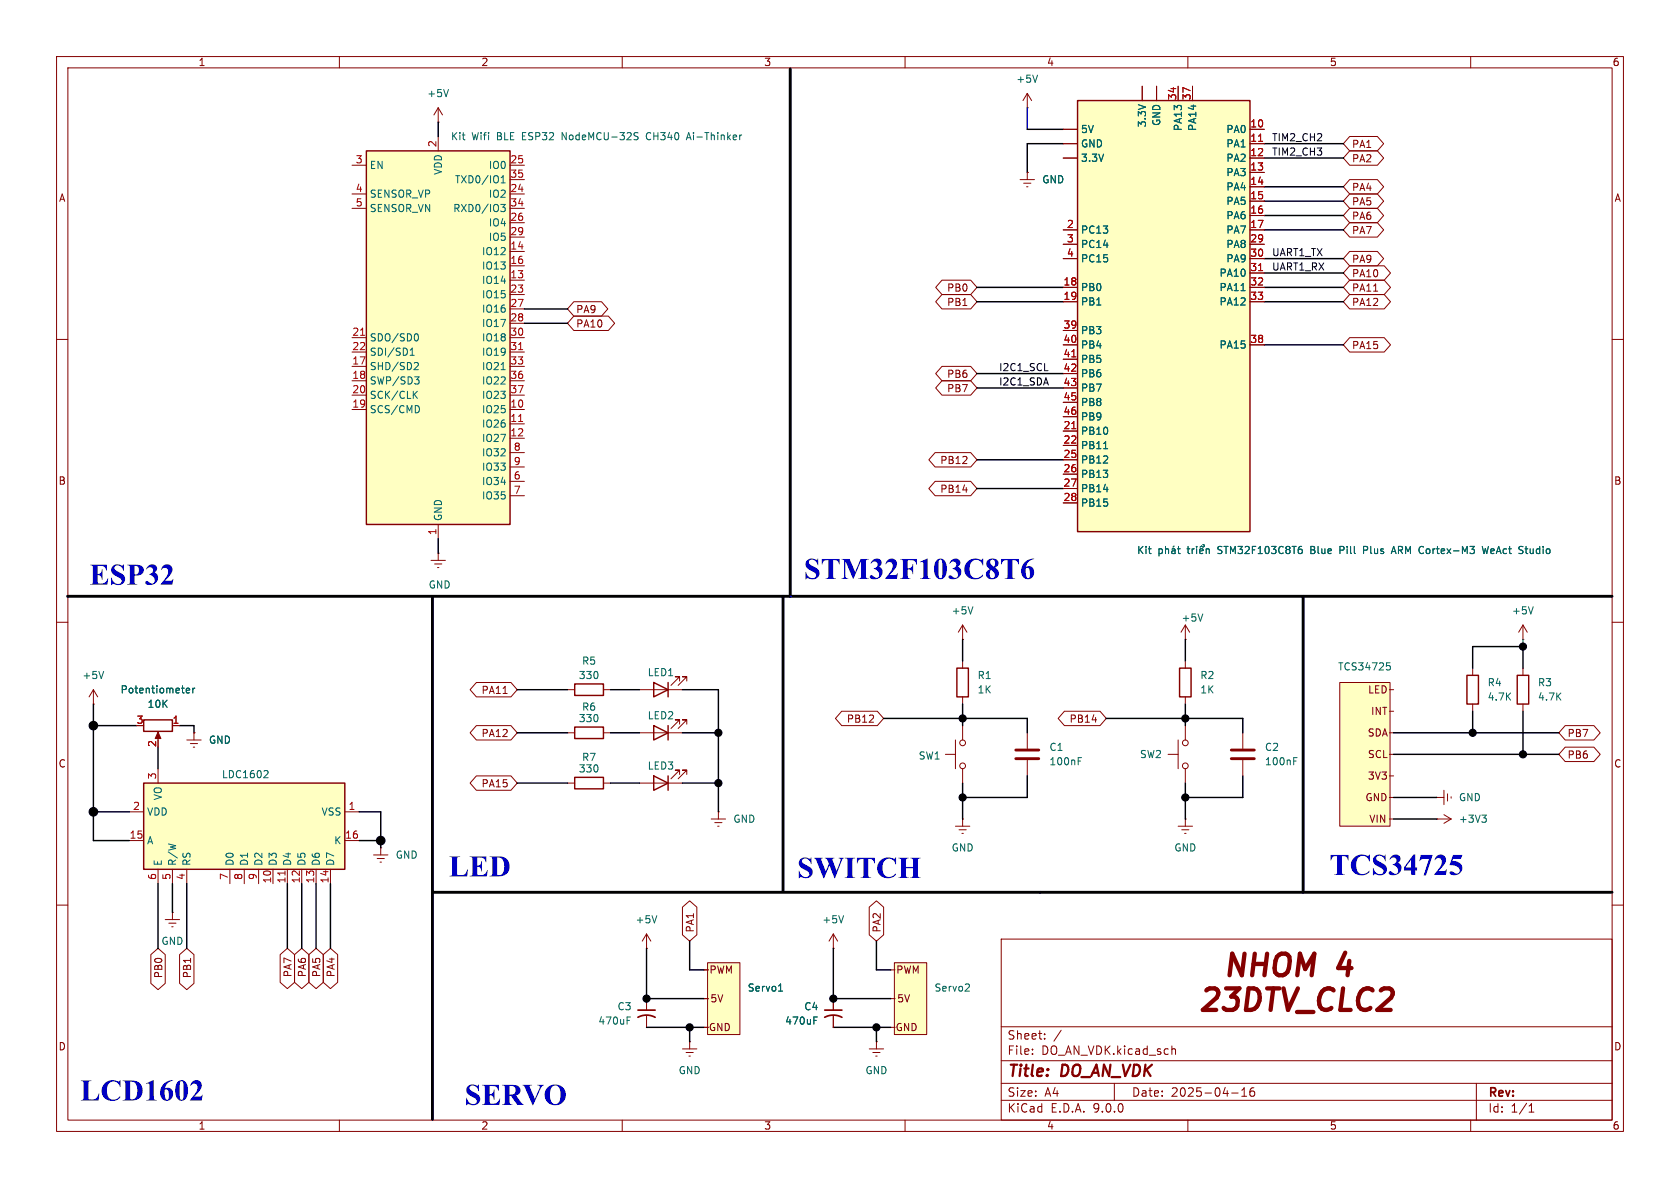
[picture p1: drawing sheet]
<svg xmlns="http://www.w3.org/2000/svg" width="297mm" height="210mm" viewBox="0 0 297 210" stroke-linecap="round" stroke-linejoin="round" font-family="sans-serif">
<g fill="none" stroke="#840000" stroke-width=".18">
<path d="M10 10h277v190h-277zM12 12h273v186h-273zM60 10v2M110 10v2M160 10v2M210 10v2M260 10v2M10 60h2M285 60h2M10 110h2M285 110h2M10 160h2"/>
<path d="M177 166h108v32h-108zM285 160h2M60 198v2M110 198v2M160 198v2M177 194.5h108M177 191.5h108M177 187.5h108M177 181.5h108M182.5 186.3v.1M182.5 185.5v.1M184.7 183.6v.1"/>
<path d="M184.7 182.8v.1M187.6 182.1l-1.3 2M197 191.5v3M207.2 185.5l.2-.1 .3 .1 .1 .9M210 198v2M217.7 193.2h1.2M219.5 193.8h.9M219.5 192.7l.5-.4v1.5M221.7 192.3a.59 .59 0 0 0-.7 .6v.6l.1 .2 .4 .1 .2-.1 .1-.5-.1-.3h-.5l-.2 .3M260 198v2M261 191.5v6.5M270.3 196.6h.9"/>
<path d="M270.3 195.5l.4-.4v1.5"/>
</g>
<path d="M25.4 138.4h35.6v15.3h-35.6z" fill="#ffffc2"/>
<path d="M25.4 138.4h35.6v15.3h-35.6z" fill="none" stroke="#840000" stroke-width=".25"/>
<g fill="none" stroke="#840000" stroke-width=".18">
<path d="M180.3 31.8h2.6M181 32.4h1.2M181.5 33h.2M181.6 30.5h.1M181.6 30.5v1.3M209.5 113h.1M209.5 110.5l-.7 1.3M209.5 110.5l.8 1.3M209.5 110.5v2.5M27.9 135.9v2.5M255.3 139.7v2.5M22.9 148.6h2.5"/>
<path d="M22.9 143.5h2.5M27.9 153.7v2.5M30.5 153.7v2.5M33 153.7v2.5M40.6 153.7v2.5M43.2 153.7v2.5M45.7 153.7v2.5M48.3 153.7v2.5M50.8 153.7v2.5M53.3 153.7v2.5M55.9 153.7v2.5M58.4 153.7v2.5"/>
<path d="M61 148.6h2.5M61 143.5h2.5M254 141h.1M254 141h1.3M255.9 140.3v1.3M256.5 140.8v.3M114.3 176.5v2.1M114.3 179.6v2M147.3 167.6h.1M147.3 165.1l-.7 1.3M147.3 165.1l.8 1.3M147.3 165.1v2.5"/>
<path d="M120.6 185.4h2.6M121.3 186.1h1.3M121.8 186.7h.2M121.9 184.2h.1M121.9 184.2v1.2"/>
</g>
<path d="M50.4 154v.7" fill="none" stroke="#a90000" stroke-width=".18"/>
<path d="M212.6 108.5l-.4 1.3M46.9 136.2l.4 .1 .1 .3-.8 .9h.8M110.9 179.8h.6M149.1 161.9l-.4 1.2M110.9 180.4h.4" fill="none" stroke="#006464" stroke-width=".18"/>
<path d="M112.8 179.8a3.2 3.2 0 0 1 3 0M112.8 178.6h3" fill="none" stroke="#840000" stroke-width=".3"/>
<path d="M236.9 120.7h8.8v25.4h-8.8z" fill="#ffffc2"/>
<path d="M209.5 116.8v1.3M209.5 123.2v1.3M236.9 120.7h8.8v25.4h-8.8zM245.6 137.2h.8M245.6 133.4h.8M245.6 129.5h.8M245.6 125.7h.8M245.6 121.9h.8M245.6 144.8h.8M245.6 141h.8" fill="none" stroke="#840000" stroke-width=".18"/>
<path d="M245.1 117.2h.6M245.3 117.6h.3l.2 .3-.1 .5h-.4" fill="none" stroke="#006464" stroke-width=".18"/>
<path d="M208.5 118.1h2.1v5.1h-2.1z" fill="none" stroke="#840000" stroke-width=".25"/>
<path d="M158.1 170.2h5.7v12.7h-5.7z" fill="#ffffc2"/>
<g fill="none" stroke="#840000" stroke-width=".18">
<path d="M66 151.1h2.6M66.7 151.8h1.2M67.2 152.4h.2M67.3 149.9h.1M67.3 149.9v1.2M254 144.8h.1M254 144.8h2.5M255.3 144l1.2 .8M256.5 144.8l-1.2 .7M157.5 171.5h.7M157.5 176.5h.7M158.1 170.2h5.7v12.7h-5.7z"/>
<path d="M153.7 185.4h2.5M154.3 186.1h1.3M154.8 186.7h.3M154.9 184.2h.1M154.9 184.2v1.2M157.5 181.6h.7"/>
</g>
<path d="M262 144.1h.8l-.5 .5M262.5 144.6l.3 .2v.3l-.3 .3M171.1 173.9l.3 .3-.1 .3-.7 .7h.8" fill="none" stroke="#006464" stroke-width=".18"/>
<path d="M64.8 26.7h25.4v66h-25.4z" fill="#ffffc2"/>
<path d="M64.8 26.7h25.4v66h-25.4zM25.4 127.3h5.1v2h-5.1z" fill="none" stroke="#840000" stroke-width=".25"/>
<g fill="none" stroke="#840000" stroke-width=".18">
<path d="M62.2 29.2h2.6M62.2 34.3h2.6M62.2 36.8h2.6M77.5 24.1v2.6M90.2 29.2h2.5M90.2 34.3h2.5M90.2 36.8h2.5M90.2 31.8h2.5M90.2 39.4h2.5M62.2 59.7h2.6M90.2 59.7h2.5M90.2 41.9h2.5"/>
<path d="M90.2 44.5h2.5M90.2 47h2.5M90.2 49.5h2.5M90.2 52.1h2.5M90.2 54.6h2.5M90.2 57.2h2.5M62.2 62.2h2.6M62.2 64.8h2.6M62.2 67.3h2.6M62.2 69.9h2.6M62.2 72.4h2.6M90.2 62.2h2.5"/>
<path d="M90.2 64.8h2.5M90.2 67.3h2.5M90.2 69.9h2.5M90.2 72.4h2.5M90.2 74.9h2.5M90.2 77.5h2.5M77.5 92.7v2.6M90.2 80h2.5M90.2 82.6h2.5M90.2 85.1h2.5M90.2 87.6h2.5M269.2 113h.1"/>
<path d="M269.2 110.5l-.7 1.3M269.2 110.5l.8 1.3M269.2 110.5v2.5M27.9 129.8v1M30.5 128.3h1.2M33 130.8h2.6M33.7 131.4h1.2M34.2 132.1h.2M34.3 129.5h.1M34.3 129.5v1.3"/>
</g>
<g fill="none" stroke="#006464" stroke-width=".18">
<path d="M88.5 36.1h.8l-.4 .5 .4 .1v.6l-.2 .1-.5-.1M88.6 32.3h.7M88.6 31.4l.4-.3v1.2M112.2 24l.5 .2 .1 .1-.1 .3-.4 .1M112.2 23.5h.6M114.5 23.5l-.2 .5 .2 .6M121.5 24.3h.6M121.8 23.4l-.5 1.3M131.1 23.9h-.2M73.5 59a.68 .68 0 0 1 .5 .6 .68 .68 0 0 1-.5 .7M72.5 62.8h.7M72.5 61.9l.4-.4v1.3"/>
<path d="M73.2 69.7l.6 .7M73.3 66.6h.8l-.4 .5 .3 .1 .1 .4-.3 .3h-.3M73.4 64.1h.4l.2 .3-.8 .9h.8M73.8 69.2l-.7 .7M73.9 71.8l.2 .4-.2 .7M88.6 65.3h.7M271.1 107.3l-.5 1.2M32.9 122.1l.6-.1v-.3h-.4l-.2 .1 .1 .6h.5M34.1 121.7v.8M34.4 121.7l-.3 .2"/>
</g>
<path d="M63.7 59.3h.8M91.7 61.8h.7M91.7 74.5h.7" fill="none" stroke="#a90000" stroke-width=".18"/>
<path d="M27.9 129.4l.5 1.2h-1z" fill="#840000" stroke="#840000" stroke-width=".18"/>
<path d="M190.5 17.8h30.5v76.2h-30.5z" fill="#ffffc2"/>
<path d="M190.5 17.8h30.5v76.2h-30.5z" fill="none" stroke="#840000" stroke-width=".25"/>
<g fill="none" stroke="#840000" stroke-width=".18">
<path d="M77.5 19.1v2.5M77.5 19.1l-.8 1.2M77.5 19.1l.7 1.2M201.9 15.2v2.6M204.5 15.2v2.6M208.3 15.2v2.6M210.8 15.2v2.6M77.5 21.6h.1M188 22.9h2.5M188 25.4h2.5M188 27.9h2.5M221 22.9h2.5"/>
<path d="M221 25.4h2.5M221 27.9h2.5M221 30.5h2.5M221 33h2.5M221 35.6h2.5M221 38.1h2.5M188 40.6h2.5M188 43.2h2.5M188 45.7h2.5M188 50.8h2.5M188 53.3h2.5M188 58.4h2.5"/>
<path d="M221 40.6h2.5M221 43.2h2.5M221 45.7h2.5M221 50.8h2.5M221 53.3h2.5M221 48.3h2.5M188 61h2.5M188 63.5h2.5M188 66h2.5M188 68.6h2.5M188 71.1h2.5M188 73.7h2.5"/>
<path d="M188 76.2h2.5M188 78.7h2.5M221 61h2.5M76.2 99.1h2.5M76.8 99.7h1.3M77.5 97.8h.1M77.5 97.8v1.3M188 81.3h2.5M188 83.8h2.5M188 86.4h2.5M188 88.9h2.5M77.3 100.3h.3"/>
<path d="M16.5 124.5h.1M16.5 121.9l-.8 1.3M16.5 121.9l.8 1.3M16.5 121.9v2.6M29.2 162.6h2.5M29.8 163.2h1.3M30.4 163.8h.2M30.5 161.3h.1M30.5 161.3v1.3M147.3 176.5v2.1M147.3 179.6v2"/>
</g>
<path d="M222.5 25h.7M222.5 47.8h.7M189.5 63.1h.7M189.5 75.8h.7" fill="none" stroke="#a90000" stroke-width=".18"/>
<g fill="none" stroke="#006464" stroke-width=".18">
<path d="M79.3 15.8l-.4 1.3M219.4 51.4h.7M195.1 79.3h.7M204.9 97v1.3M204.9 97.1l.4-.1 .2 .3-.1 .5h-.5M206 97.1l.2-.1 .3 .1 .1 .8M206 96.6v1.3M207.2 97.1h.5v.8M207.6 96.5l-.2 .2M207.7 97.3l-.4 .1-.2 .2 .2 .3 .4-.1M208.2 97h.4M208.3 96.6v1.1l.3 .2"/>
<path d="M209.9 97h.4M210 96.6v1.1l.3 .2M210.8 97v.9M211.1 97l-.3 .3M211.5 96.6v.1M211.5 97v.9M212.1 97.4l.6-.1-.1-.2-.3-.1-.2 .2 .1 .6h.4M212.2 96.7l.2-.2 .2 .2M212.6 96.3l.3 .2-.1 .2M213.2 97.1l.2-.1 .3 .1 .1 .8M213.2 97v.9M230.1 97.1l.1 .2-.1 .5"/>
<path d="M236.9 97.3h.5M237.4 96.6h-.5v1.3M241.1 97.3h.4M241.5 96.6h-.4v1.3M246 97.9l.4-1.3 .4 1.3M246.1 97.5h.6M262 96.6l.3 1.3 .3-.9 .2 .9 .3-1.3M269.6 97h.5M18.3 118.7l-.4 1.3M143.9 179.8h.6M143.9 180.4h.4"/>
</g>
<path d="M145.8 179.8a3.2 3.2 0 0 1 3 0M145.8 178.6h3" fill="none" stroke="#840000" stroke-width=".3"/>
<path d="M125.1 170.2h5.7v12.7h-5.7z" fill="#ffffc2"/>
<g fill="none" stroke="#840000" stroke-width=".18">
<path d="M181.6 19.1h.1M181.6 16.5l-.8 1.3M181.6 16.5l.8 1.3M181.6 16.5v2.6M201.9 15.2v2.6M204.5 15.2v2.6M208.3 15.2v2.6M210.8 15.2v2.6M181.6 30.5h.1M188 22.9h2.5M188 25.4h2.5M188 27.9h2.5"/>
<path d="M221 22.9h2.5M221 25.4h2.5M221 27.9h2.5M221 30.5h2.5M221 33h2.5M221 35.6h2.5M221 38.1h2.5M238.6 24.1h4.9l1.1 1.3-1.1 1.3h-4.9l-1.1-1.3zM238.6 31.7h4.9l1.1 1.3-1.1 1.3h-4.9l-1.1-1.3zM238.6 26.7h4.9l1.1 1.2-1.1 1.3h-4.9l-1.1-1.3zM238.6 36.8h4.9l1.1 1.3-1.1 1.3h-4.9l-1.1-1.3zM238.6 39.4h4.9l1.1 1.2-1.1 1.3h-4.9l-1.1-1.3z"/>
<path d="M238.6 34.3h4.9l1.1 1.3-1.1 1.2h-4.9l-1.1-1.2zM101.4 53.3h4.9l1.2 1.3-1.2 1.3h-4.9l-1.1-1.3zM101.4 55.9h6.2l1.1 1.3-1.1 1.2h-6.2l-1.1-1.2zM166.5 52.1h5.1l1.1 1.2-1.1 1.3h-5.1l-1.1-1.3zM166.5 49.5h5.1l1.1 1.3-1.1 1.3h-5.1l-1.1-1.3zM170.2 54h.7M188 40.6h2.5M188 43.2h2.5M188 45.7h2.5M188 50.8h2.5M188 53.3h2.5M188 58.4h2.5"/>
<path d="M221 40.6h2.5M221 43.2h2.5M221 45.7h2.5M221 50.8h2.5M221 53.3h2.5M221 48.3h2.5M238.6 49.5h6.1l1.1 1.3-1.1 1.3h-6.1l-1.1-1.3zM238.6 59.7h6.1l1.1 1.3-1.1 1.2h-6.1l-1.1-1.2zM238.6 44.4h4.9l1.1 1.3-1.1 1.3h-4.9l-1.1-1.3zM238.6 52.1h6.1l1.1 1.2-1.1 1.3h-6.1l-1.1-1.3zM238.6 47h6.1l1.1 1.3-1.1 1.2h-6.1l-1.1-1.2zM242.8 51.5h.8"/>
<path d="M166.5 67.3h5.1l1.1 1.3-1.1 1.3h-5.1l-1.1-1.3zM166.5 64.8h5.1l1.1 1.2-1.1 1.3h-5.1l-1.1-1.3zM188 61h2.5M188 63.5h2.5M188 66h2.5M188 68.6h2.5M188 71.1h2.5M188 73.7h2.5M188 76.2h2.5M188 78.7h2.5M221 61h2.5M165.3 80h6.3l1.1 1.3-1.1 1.3h-6.3l-1.1-1.3z"/>
<path d="M165.3 85.1h6.3l1.1 1.3-1.1 1.2h-6.3l-1.1-1.2zM170.2 86.6h.8M188 81.3h2.5M188 83.8h2.5M188 86.4h2.5M188 88.9h2.5M170.2 113h.1M170.2 110.5v2.5M170.2 116.8v1.3M170.2 110.5l-.8 1.3M170.2 110.5l.7 1.3M260.3 118.1v1.3"/>
<path d="M269.2 118.1v1.3M30.5 128.3h1.2M34.3 129.5h.1M84.2 137.2h6.1l1.1 1.2-1.1 1.3h-6.1l-1.1-1.3zM84.2 128.3h6.1l1.1 1.2-1.1 1.3h-6.1l-1.1-1.3zM84.2 120.6h6.1l1.1 1.3-1.1 1.3h-6.1l-1.1-1.3zM88.9 122.6h.8M100.3 138.4h1.3M100.3 129.5h1.3M100.3 121.9h1.3M106.7 138.4h1.2M106.7 129.5h1.2"/>
<path d="M106.7 121.9h1.2M113 138.4h7.6M113 129.5h7.6M113 121.9h7.6M120.1 136.9v-.8h-.7h.7l-1.5 1.6M120.1 128v-.7h-.7h.7l-1.5 1.5M120.1 120.4v-.8h-.7h.7l-1.5 1.6M121.4 136.9v-.8h-.8h.8l-1.5 1.6M121.4 128v-.7h-.8h.8l-1.5 1.5M121.4 120.4v-.8h-.8h.8l-1.5 1.6M148.8 125.7h6.3l1.1 1.3-1.1 1.3h-6.3l-1.1-1.3zM167.1 133.4h1.8"/>
<path d="M168.9 130.8v5.1M170.2 123.2v1.3M170.2 128.3v2.5M170.2 135.9v2.5M181.6 129.5v2.8M181.6 134.4v2.8M188.2 125.7h6.3l1.1 1.3-1.1 1.3h-6.3l-1.1-1.3zM193.1 127.2h.8M206.5 133.4h1.8M208.3 130.8v5.1M209.5 128.3v2.5M209.5 135.9v2.5"/>
<path d="M219.7 129.5v2.8M219.7 134.4v2.8M260.3 124.5v1.2M269.2 124.5v1.2M276.7 128.3h5.1l1.1 1.2-1.1 1.3h-5.1l-1.1-1.3zM276.7 132.1h5.1l1.1 1.3-1.1 1.2h-5.1l-1.1-1.2zM125.7 144.8h2.6M126.4 145.4h1.2M126.9 146.1h.2M127 143.5h.1M127 143.5v1.3M168.9 146.1h2.5"/>
<path d="M169.5 146.7h1.3M170.1 147.3h.2M170.2 144.8h.1M170.2 144.8v1.3M208.3 146.1h2.5M208.9 146.7h1.3M209.4 147.3h.3M209.5 144.8h.1M209.5 144.8v1.3M26.7 168.8l1.2-1.2 1.3 1.2v5l-1.3 1.1-1.2-1.1zM31.7 168.8l1.3-1.2 1.3 1.2v5l-1.3 1.1-1.3-1.1zM33.7 169.4v.7"/>
<path d="M49.5 168.8l1.3-1.2 1.3 1.2v4.9l-1.3 1.1-1.3-1.1zM52.1 168.8l1.2-1.2 1.3 1.2v4.9l-1.3 1.1-1.2-1.1zM54.6 168.8l1.3-1.2 1.3 1.2v4.9l-1.3 1.1-1.3-1.1zM57.1 168.8l1.3-1.2 1.3 1.2v4.9l-1.3 1.1-1.3-1.1zM114.3 167.6h.1M114.3 165.1l-.8 1.3M114.3 165.1l.8 1.3M114.3 165.1v2.5M120.6 160.4l1.3-1.2 1.3 1.2v4.9l-1.3 1.1-1.3-1.1zM124.5 171.5h.7M124.5 176.5h.7M125.1 170.2h5.7v12.7h-5.7z"/>
<path d="M147.3 176.5v2.1M147.3 179.6v2M153.7 160.4l1.2-1.2 1.3 1.2v4.9l-1.3 1.1-1.2-1.1zM124.5 181.6h.7"/>
<circle cx="170.2" cy="131.3" r=".51"/>
<circle cx="170.2" cy="135.4" r=".51"/>
<circle cx="209.6" cy="135.4" r=".51"/>
<circle cx="209.6" cy="131.3" r=".51"/>
</g>
<g fill="none" stroke="#006464" stroke-width=".18">
<path d="M183.4 13.3l-.4 1.2M219.4 51.4h.7M195.1 79.3h.7M204.9 97v1.3M204.9 97.1l.4-.1 .2 .3-.1 .5h-.5M206 97.1l.2-.1 .3 .1 .1 .8M206 96.6v1.3M207.2 97.1h.5v.8M207.6 96.5l-.2 .2M207.7 97.3l-.4 .1-.2 .2 .2 .3 .4-.1M208.2 97h.4M208.3 96.6v1.1l.3 .2"/>
<path d="M209.9 97h.4M210 96.6v1.1l.3 .2M210.8 97v.9M211.1 97l-.3 .3M211.5 96.6v.1M211.5 97v.9M212.1 97.4l.6-.1-.1-.2-.3-.1-.2 .2 .1 .6h.4M212.2 96.7l.2-.2 .2 .2M212.6 96.3l.3 .2-.1 .2M213.2 97.1l.2-.1 .3 .1 .1 .8M213.2 97v.9M230.1 97.1l.1 .2-.1 .5"/>
<path d="M236.9 97.3h.5M237.4 96.6h-.5v1.3M241.1 97.3h.4M241.5 96.6h-.4v1.3M246 97.9l.4-1.3 .4 1.3M246.1 97.5h.6M262 96.6l.3 1.3 .3-.9 .2 .9 .3-1.3M269.6 97h.5M172 107.3l-.4 1.2M32.9 122.1l.6-.1v-.3h-.4l-.2 .1 .1 .6h.5M34.1 121.7v.8M34.4 121.7l-.3 .2"/>
<path d="M190.6 134.5h.4M190.6 133.9h.6M228.7 134.5h.4M228.7 133.9h.6M116.1 161.9l-.4 1.2M137.6 175.2h.8M137.9 174.1l.1-.2v1.3M143.9 179.8h.6M143.9 180.4h.4"/>
</g>
<path d="M169.2 118.1h2v5.1h-2zM259.3 119.4h2.1v5.1h-2.1zM268.2 119.4h2.1v5.1h-2.1zM101.6 137.4h5.1v2h-5.1zM101.6 128.5h5.1v2.1h-5.1zM101.6 120.9h5.1v2h-5.1zM115.6 137.2l2.5 1.2-2.5 1.3zM115.6 128.3l2.5 1.2-2.5 1.3zM115.6 120.7l2.5 1.2-2.5 1.3zM118.1 120.7v2.5M118.1 128.3v2.5M118.1 137.2v2.5" fill="none" stroke="#840000" stroke-width=".25"/>
<path d="M179.6 132.6h4M179.6 134.1h4M217.7 132.6h4M217.7 134.1h4" fill="none" stroke="#840000" stroke-width=".51"/>
<path d="M184.7 65.5h.6" fill="none" stroke="#0f0f0f" stroke-width=".18"/>
<path d="M139.7 12.2v93.2M11.9 105.4h273.1M76.5 105.7v92.2M138.4 105.4v52.1M230.4 105.4v52.3M76.7 157.7h208.3" fill="none" stroke="#000" stroke-width=".51"/>
<path d="M139.7 105.4h.3" fill="none" stroke="#0000c2" stroke-width=".18"/>
<g fill="none" stroke="#000" stroke-width=".25">
<path d="M77.5 21.6v2.5M181.6 22.9h6.4M188 25.4h-6.4v5.1M223.5 38.1h14M223.5 25.4h14M223.5 33h14M223.5 27.9h14M223.5 35.6h14M92.7 54.6h7.6M92.7 57.2h7.6M172.7 53.3h15.3M172.7 50.8h15.3"/>
<path d="M223.5 45.7h14M223.5 40.6h14M223.5 48.3h14M223.5 53.3h14M223.5 50.8h14M172.7 66h15.3M172.7 68.6h15.3M223.5 61h14M77.5 95.3v2.5M172.7 86.4h15.3M172.7 81.3h15.3M170.2 113v3.8"/>
<path d="M209.5 113v3.8M260.3 118.1v-3.8h8.9v3.8M16.5 124.5v24.1h6.4M16.5 128.3h7.6M27.9 132.1v3.8M31.7 128.3h2.6v1.2M91.4 129.5h8.9M91.4 121.9h8.9M91.4 138.4h8.9M107.9 129.5h5.1M107.9 121.9h5.1M107.9 138.4h5.1"/>
<path d="M120.6 129.5h6.4M120.6 121.9h6.4v21.6M120.6 138.4h6.4M156.2 127h25.4v2.5M170.2 124.5v3.8M170.2 138.4v6.4M181.6 137.2v3.8h-11.4M195.6 127h24.1v2.5M209.5 124.5v3.8M209.5 138.4v6.4M219.7 137.2v3.8h-10.2M246.4 129.5h29.2"/>
<path d="M246.4 133.4h29.2M260.3 125.7v3.8M269.2 125.7v7.7M16.5 143.5h6.4M27.9 156.2v11.4M30.5 156.2v5.1M33 156.2v11.4M50.8 156.2v11.4M53.3 156.2v11.4M55.9 156.2v11.4M58.4 156.2v11.4M63.5 143.5h3.8v6.4"/>
<path d="M63.5 148.6h3.8M246.4 144.8h7.6M246.4 141h7.6M114.3 167.6v8.9h10.2M121.9 166.4v5.1h2.6M147.3 167.6v8.9h10.2M154.9 166.4v5.1h2.6M114.3 181.6h10.2M121.9 181.6v2.6M147.3 181.6h10.2M154.9 181.6v2.6"/>
</g>
<path d="M269.2 113v1.3" fill="none" stroke="#009600" stroke-width=".18"/>
<path d="M181.6 19.1v3.8" fill="none" stroke="#000084" stroke-width=".25"/>
<path d="M222.5 25h.7M222.5 47.8h.7M189.5 63.1h.7M189.5 75.8h.7" fill="none" stroke="#a90000" stroke-width=".18"/>
<g fill="#000" stroke="#000" stroke-width=".18">
<circle cx="269.2" cy="114.3" r=".63"/>
<circle cx="16.5" cy="128.3" r=".76"/>
<circle cx="127" cy="129.5" r=".63"/>
<circle cx="127" cy="138.4" r=".63"/>
<circle cx="170.2" cy="127" r=".63"/>
<circle cx="209.5" cy="127" r=".63"/>
<circle cx="260.3" cy="129.5" r=".63"/>
<circle cx="269.2" cy="133.3" r=".63"/>
<circle cx="16.5" cy="143.5" r=".76"/>
<circle cx="67.3" cy="148.6" r=".76"/>
<circle cx="170.2" cy="141" r=".63"/>
<circle cx="209.5" cy="141" r=".63"/>
<circle cx="114.3" cy="176.5" r=".63"/>
<circle cx="147.3" cy="176.5" r=".63"/>
<circle cx="121.9" cy="181.6" r=".63"/>
<circle cx="154.9" cy="181.6" r=".63"/>
</g>
<g font-size="5.3" fill="#0000c2">
<text x="15.8" y="104.7">ESP32</text>
<text x="142.1" y="103.7">STM32F103C8T6</text>
<text x="79.4" y="156.3">LED</text>
<text x="140.9" y="156.6">SWITCH</text>
<text x="235" y="156">TCS34725</text>
<text x="14.2" y="195.9">LCD1602</text>
<text x="82.2" y="196.7">SERVO</text>
</g>
<g font-size="5.3" fill="#840000">
<text x="215.7" y="173.7">NHOM</text>
<text x="236.5" y="173.7">4</text>
<text x="211.4" y="179.9">23DTV_CLC2</text>
</g>
<g font-size="2.8" fill="#840000">
<text x="178" y="190.9">Title:</text>
<text x="187.7" y="190.9">DO_AN_VDK</text>
</g>
<g font-size="2.1" fill="#840000">
<text x="178" y="184">Sheet:</text>
<text x="178" y="186.7">File:</text>
<text x="184.1" y="186.7">DO_AN_VDK.kicad_sch</text>
<text x="178" y="196.9">KiCad</text>
<text x="178" y="194.1">Size:</text>
<text x="184.7" y="194.1">A4</text>
<text x="185.7" y="196.9">E.D.A.</text>
<text x="193.3" y="196.9">9.0.0</text>
<text x="200" y="194.1">Date:</text>
<text x="207" y="194.1">2025-04-16</text>
<text x="263" y="194.3">Rev:</text>
<text x="263" y="196.9">Id:</text>
<text x="267.1" y="196.9">1/1</text>
</g>
<g font-size="1.8" fill="#840000">
<text x="35" y="11.9">1</text>
<text x="85" y="11.9">2</text>
<text x="135" y="11.9">3</text>
<text x="185" y="11.9">4</text>
<text x="235" y="11.9">5</text>
<text x="285" y="11.9">6</text>
<text x="238.9" y="26.4">PA1</text>
<text x="238.9" y="28.9">PA2</text>
<text x="10.3" y="35.9">A</text>
<text x="238.9" y="34">PA4</text>
<text x="285.3" y="35.9">A</text>
<text x="238.9" y="39.1">PA6</text>
<text x="238.9" y="41.6">PA7</text>
<text x="238.9" y="36.5">PA5</text>
<text x="238.9" y="46.7">PA9</text>
<text x="167.3" y="51.8">PB0</text>
<text x="238.9" y="51.8">PA11</text>
<text x="238.9" y="49.2">PA10</text>
<text x="101.8" y="55.6">PA9</text>
<text x="101.8" y="58.1">PA10</text>
<text x="167.3" y="54.3">PB1</text>
<text x="238.9" y="54.3">PA12</text>
<text x="238.9" y="61.9">PA15</text>
<text x="167.3" y="69.5">PB7</text>
<text x="167.3" y="67">PB6</text>
<text x="166.1" y="82.2">PB12</text>
<text x="10.3" y="85.9">B</text>
<text x="166.1" y="87.3">PB14</text>
<text x="285.3" y="85.9">B</text>
<text x="85" y="122.9">PA11</text>
<text x="241.8" y="122.8">LED</text>
<text x="85" y="130.5">PA12</text>
<text x="149.6" y="128">PB12</text>
<text x="189" y="128">PB14</text>
<text x="241.7" y="130.4">SDA</text>
<text x="242.3" y="126.6">INT</text>
<text x="277" y="130.5">PB7</text>
<text x="10.3" y="135.9">C</text>
<text x="241.7" y="134.2">SCL</text>
<text x="277" y="134.3">PB6</text>
<text x="285.3" y="135.9">C</text>
<text x="85" y="139.4">PA15</text>
<text x="241.3" y="141.8">GND</text>
<text x="241.7" y="138">3V3</text>
<text x="241.4" y="145.6">VIN</text>
<text x="122.9" y="164.9" transform="rotate(-90 122.9 164.9)">PA1</text>
<text x="155.9" y="164.9" transform="rotate(-90 155.9 164.9)">PA2</text>
<text x="28.9" y="173" transform="rotate(-90 28.9 173)">PB0</text>
<text x="34" y="173" transform="rotate(-90 34 173)">PB1</text>
<text x="51.8" y="172.9" transform="rotate(-90 51.8 172.9)">PA7</text>
<text x="54.3" y="172.9" transform="rotate(-90 54.3 172.9)">PA6</text>
<text x="56.8" y="172.9" transform="rotate(-90 56.8 172.9)">PA5</text>
<text x="59.4" y="172.9" transform="rotate(-90 59.4 172.9)">PA4</text>
<text x="125.3" y="172.3">PWM</text>
<text x="158.3" y="172.3">PWM</text>
<text x="125.5" y="177.4">5V</text>
<text x="158.5" y="177.4">5V</text>
<text x="10.3" y="185.9">D</text>
<text x="125.2" y="182.5">GND</text>
<text x="158.2" y="182.5">GND</text>
<text x="285.3" y="185.9">D</text>
<text x="35" y="199.9">1</text>
<text x="85" y="199.9">2</text>
<text x="135" y="199.9">3</text>
<text x="185" y="199.9">4</text>
<text x="235" y="199.9">5</text>
<text x="285" y="199.9">6</text>
</g>
<g font-size="1.8" fill="#006464">
<text x="75.4" y="17.4">+5V</text>
<text x="179.6" y="14.8">+5V</text>
<text x="191" y="23.7">5V</text>
<text x="202.8" y="22.6" transform="rotate(-90 202.8 22.6)">3.3V</text>
<text x="205.3" y="22.4" transform="rotate(-90 205.3 22.4)">GND</text>
<text x="209.1" y="23.3" transform="rotate(-90 209.1 23.3)">PA13</text>
<text x="211.7" y="23.3" transform="rotate(-90 211.7 23.3)">PA14</text>
<text x="216.7" y="23.7">PA0</text>
<text x="79.6" y="25">Kit</text>
<text x="83.4" y="25">Wifi</text>
<text x="88" y="25">BLE</text>
<text x="92.6" y="25">ESP32</text>
<text x="99.8" y="25">NodeMCU-32S</text>
<text x="114.9" y="25">CH340</text>
<text x="122.3" y="25">Ai-Thinker</text>
<text x="191" y="26.3">GND</text>
<text x="191" y="28.8">3.3V</text>
<text x="216.7" y="26.3">PA1</text>
<text x="216.7" y="28.8">PA2</text>
<text x="65.3" y="30.1">EN</text>
<text x="65.3" y="35.2">SENSOR_VP</text>
<text x="78.3" y="31" transform="rotate(-90 78.3 31)">VDD</text>
<text x="80.3" y="32.6">TXD0/IO1</text>
<text x="86.3" y="30.1">IO0</text>
<text x="86.3" y="35.2">IO2</text>
<text x="184.2" y="32.6">GND</text>
<text x="216.7" y="31.3">PA3</text>
<text x="216.7" y="33.9">PA4</text>
<text x="65.3" y="37.7">SENSOR_VN</text>
<text x="80" y="37.7">RXD0/IO3</text>
<text x="86.3" y="40.2">IO4</text>
<text x="191" y="41.5">PC13</text>
<text x="216.7" y="36.4">PA5</text>
<text x="216.7" y="39">PA6</text>
<text x="216.7" y="41.5">PA7</text>
<text x="85.1" y="45.3">IO12</text>
<text x="85.1" y="47.9">IO13</text>
<text x="86.3" y="42.8">IO5</text>
<text x="191" y="44">PC14</text>
<text x="191" y="46.6">PC15</text>
<text x="216.7" y="44">PA8</text>
<text x="216.7" y="46.6">PA9</text>
<text x="85.1" y="50.4">IO14</text>
<text x="85.1" y="52.9">IO15</text>
<text x="191" y="51.7">PB0</text>
<text x="215.5" y="49.1">PA10</text>
<text x="215.5" y="51.7">PA11</text>
<text x="85.1" y="55.5">IO16</text>
<text x="85.1" y="58">IO17</text>
<text x="191" y="54.2">PB1</text>
<text x="191" y="59.3">PB3</text>
<text x="215.5" y="54.2">PA12</text>
<text x="65.3" y="60.6">SDO/SD0</text>
<text x="65.3" y="63.1">SDI/SD1</text>
<text x="65.3" y="65.6">SHD/SD2</text>
<text x="85.1" y="60.6">IO18</text>
<text x="85.1" y="63.1">IO19</text>
<text x="85.1" y="65.6">IO21</text>
<text x="191" y="61.8">PB4</text>
<text x="191" y="64.4">PB5</text>
<text x="215.5" y="61.8">PA15</text>
<text x="65.3" y="68.2">SWP/SD3</text>
<text x="65.3" y="70.7">SCK/CLK</text>
<text x="85.1" y="68.2">IO22</text>
<text x="85.1" y="70.7">IO23</text>
<text x="191" y="66.9">PB6</text>
<text x="191" y="69.4">PB7</text>
<text x="191" y="72">PB8</text>
<text x="65.3" y="73.3">SCS/CMD</text>
<text x="85.1" y="73.3">IO25</text>
<text x="85.1" y="75.8">IO26</text>
<text x="191" y="74.5">PB9</text>
<text x="191" y="77.1">PB10</text>
<text x="85.1" y="78.3">IO27</text>
<text x="85.1" y="80.9">IO32</text>
<text x="85.1" y="83.4">IO33</text>
<text x="191" y="79.6">PB11</text>
<text x="191" y="82.1">PB12</text>
<text x="85.1" y="86">IO34</text>
<text x="85.1" y="88.5">IO35</text>
<text x="191" y="84.7">PB13</text>
<text x="191" y="87.2">PB14</text>
<text x="191" y="89.8">PB15</text>
<text x="78.3" y="92.2" transform="rotate(-90 78.3 92.2)">GND</text>
<text x="200.9" y="98.1">Kit</text>
<text x="215.6" y="98.1">STM32F103C8T6</text>
<text x="232.2" y="98.1">Blue</text>
<text x="237.5" y="98.1">Pill</text>
<text x="241.9" y="98.1">Plus</text>
<text x="247.2" y="98.1">ARM Cortex-M3</text>
<text x="263.6" y="98.1">WeAct</text>
<text x="270.2" y="98.1">Studio</text>
<text x="75.7" y="104.2">GND</text>
<text x="168.1" y="108.8">+5V</text>
<text x="208.8" y="110.1">+5V</text>
<text x="267.2" y="108.8">+5V</text>
<text x="102.8" y="117.7">R5</text>
<text x="114.4" y="119.7">LED1</text>
<text x="236.5" y="118.7">TCS34725</text>
<text x="14.5" y="120.2">+5V</text>
<text x="21.2" y="122.8">Potentiometer</text>
<text x="26" y="125.3">10K</text>
<text x="102.2" y="120.2">330</text>
<text x="102.8" y="125.8">R6</text>
<text x="172.7" y="120.2">R1</text>
<text x="172.7" y="122.8">1K</text>
<text x="212.1" y="120.2">R2</text>
<text x="212.1" y="122.8">1K</text>
<text x="262.9" y="121.5">R4</text>
<text x="262.9" y="124.1">4.7K</text>
<text x="271.8" y="121.5">R3</text>
<text x="271.8" y="124.1">4.7K</text>
<text x="36.8" y="131.7">GND</text>
<text x="102.2" y="127.9">330</text>
<text x="114.4" y="127.4">LED2</text>
<text x="39.1" y="137.8">LDC1602</text>
<text x="102.2" y="136.8">330</text>
<text x="102.8" y="134.7">R7</text>
<text x="114.4" y="136.2">LED3</text>
<text x="162.3" y="134.5">SW1</text>
<text x="185.4" y="132.9">C1</text>
<text x="185.4" y="135.5">100nF</text>
<text x="201.4" y="134.2">SW2</text>
<text x="223.5" y="132.9">C2</text>
<text x="223.5" y="135.5">100nF</text>
<text x="28.8" y="141.6" transform="rotate(-90 28.8 141.6)">VO</text>
<text x="257.8" y="141.8">GND</text>
<text x="25.9" y="149.5">A</text>
<text x="25.9" y="144.4">VDD</text>
<text x="56.7" y="144.4">VSS</text>
<text x="59" y="149.5">K</text>
<text x="129.5" y="145.6">GND</text>
<text x="257.8" y="145.6">+3V3</text>
<text x="28.8" y="153.2" transform="rotate(-90 28.8 153.2)">E</text>
<text x="31.3" y="153.2" transform="rotate(-90 31.3 153.2)">R/W</text>
<text x="33.9" y="153.2" transform="rotate(-90 33.9 153.2)">RS</text>
<text x="41.5" y="153.2" transform="rotate(-90 41.5 153.2)">D0</text>
<text x="44" y="153.2" transform="rotate(-90 44 153.2)">D1</text>
<text x="46.6" y="153.2" transform="rotate(-90 46.6 153.2)">D2</text>
<text x="49.1" y="153.2" transform="rotate(-90 49.1 153.2)">D3</text>
<text x="51.7" y="153.2" transform="rotate(-90 51.7 153.2)">D4</text>
<text x="54.2" y="153.2" transform="rotate(-90 54.2 153.2)">D5</text>
<text x="56.7" y="153.2" transform="rotate(-90 56.7 153.2)">D6</text>
<text x="59.3" y="153.2" transform="rotate(-90 59.3 153.2)">D7</text>
<text x="69.9" y="152">GND</text>
<text x="168.1" y="150.7">GND</text>
<text x="207.5" y="150.7">GND</text>
<text x="28.4" y="167.2">GND</text>
<text x="112.3" y="163.4">+5V</text>
<text x="145.3" y="163.4">+5V</text>
<text x="109.1" y="178.8">C3</text>
<text x="132.1" y="175.5">Servo1</text>
<text x="142.1" y="178.8">C4</text>
<text x="165.1" y="175.5">Servo2</text>
<text x="105.7" y="181.3">470uF</text>
<text x="138.7" y="181.3">470uF</text>
<text x="119.9" y="190.1">GND</text>
<text x="152.9" y="190.1">GND</text>
</g>
<g font-size="1.8" fill="#a90000">
<text x="208" y="17.8" transform="rotate(-90 208 17.8)">34</text>
<text x="210.6" y="17.8" transform="rotate(-90 210.6 17.8)">37</text>
<text x="220.9" y="22.6">10</text>
<text x="62.8" y="29">3</text>
<text x="77.2" y="26.1" transform="rotate(-90 77.2 26.1)">2</text>
<text x="90.1" y="29">25</text>
<text x="220.9" y="25.1">11</text>
<text x="220.9" y="27.7">12</text>
<text x="62.8" y="34">4</text>
<text x="90.1" y="31.5">35</text>
<text x="90.1" y="34">24</text>
<text x="220.9" y="30.2">13</text>
<text x="220.9" y="32.8">14</text>
<text x="220.9" y="35.3">15</text>
<text x="62.8" y="36.6">5</text>
<text x="90.1" y="36.6">34</text>
<text x="90.1" y="39.1">26</text>
<text x="90.1" y="41.7">29</text>
<text x="188.5" y="40.4">2</text>
<text x="220.9" y="37.8">16</text>
<text x="220.9" y="40.4">17</text>
<text x="90.1" y="44.2">14</text>
<text x="90.1" y="46.7">16</text>
<text x="188.5" y="42.9">3</text>
<text x="188.5" y="45.5">4</text>
<text x="220.9" y="42.9">29</text>
<text x="220.9" y="45.5">30</text>
<text x="90.1" y="49.3">13</text>
<text x="90.1" y="51.8">23</text>
<text x="187.9" y="50.5">18</text>
<text x="187.9" y="53.1">19</text>
<text x="220.9" y="48">31</text>
<text x="220.9" y="50.5">32</text>
<text x="220.9" y="53.1">33</text>
<text x="62.2" y="59.4">21</text>
<text x="90.1" y="54.4">27</text>
<text x="90.1" y="56.9">28</text>
<text x="90.1" y="59.4">30</text>
<text x="187.9" y="58.2">39</text>
<text x="62.2" y="62">22</text>
<text x="62.2" y="64.5">17</text>
<text x="90.1" y="62">31</text>
<text x="90.1" y="64.5">33</text>
<text x="187.9" y="60.7">40</text>
<text x="187.9" y="63.2">41</text>
<text x="187.9" y="65.8">42</text>
<text x="220.9" y="60.7">38</text>
<text x="62.2" y="67.1">18</text>
<text x="62.2" y="69.6">20</text>
<text x="90.1" y="67.1">36</text>
<text x="90.1" y="69.6">37</text>
<text x="187.9" y="68.3">43</text>
<text x="187.9" y="70.9">45</text>
<text x="62.2" y="72.1">19</text>
<text x="90.1" y="72.1">10</text>
<text x="90.1" y="74.7">11</text>
<text x="90.1" y="77.2">12</text>
<text x="187.9" y="73.4">46</text>
<text x="187.9" y="75.9">21</text>
<text x="90.7" y="79.8">8</text>
<text x="90.7" y="82.3">9</text>
<text x="187.9" y="78.5">22</text>
<text x="187.9" y="81">25</text>
<text x="187.9" y="83.6">26</text>
<text x="90.7" y="84.8">6</text>
<text x="90.7" y="87.4">7</text>
<text x="187.9" y="86.1">27</text>
<text x="187.9" y="88.6">28</text>
<text x="77.2" y="94.7" transform="rotate(-90 77.2 94.7)">1</text>
<text x="24.1" y="128">3</text>
<text x="30.4" y="128">1</text>
<text x="27.7" y="137.9" transform="rotate(-90 27.7 137.9)">3</text>
<text x="27.7" y="132.2" transform="rotate(-90 27.7 132.2)">2</text>
<text x="23.4" y="143.3">2</text>
<text x="61.5" y="143.3">1</text>
<text x="22.8" y="148.3">15</text>
<text x="60.9" y="148.3">16</text>
<text x="27.7" y="155.6" transform="rotate(-90 27.7 155.6)">6</text>
<text x="30.2" y="155.6" transform="rotate(-90 30.2 155.6)">5</text>
<text x="32.8" y="155.6" transform="rotate(-90 32.8 155.6)">4</text>
<text x="40.4" y="155.6" transform="rotate(-90 40.4 155.6)">7</text>
<text x="42.9" y="155.6" transform="rotate(-90 42.9 155.6)">8</text>
<text x="45.5" y="155.6" transform="rotate(-90 45.5 155.6)">9</text>
<text x="48" y="156.3" transform="rotate(-90 48 156.3)">10</text>
<text x="50.5" y="156.3" transform="rotate(-90 50.5 156.3)">11</text>
<text x="53.1" y="156.3" transform="rotate(-90 53.1 156.3)">12</text>
<text x="55.6" y="156.3" transform="rotate(-90 55.6 156.3)">13</text>
<text x="58.2" y="156.3" transform="rotate(-90 58.2 156.3)">14</text>
</g>
<g font-size="1.8" fill="#0f0f0f">
<text x="224.8" y="25.1">TIM2_CH2</text>
<text x="224.8" y="27.6">TIM2_CH3</text>
<text x="224.8" y="47.9">UART1_RX</text>
<text x="224.8" y="45.4">UART1_TX</text>
<text x="176.5" y="65.7">I2C1_SCL</text>
</g>
<text font-size="1.8" x="176.5" y="68.2">I2C1_SDA</text>
</svg>
